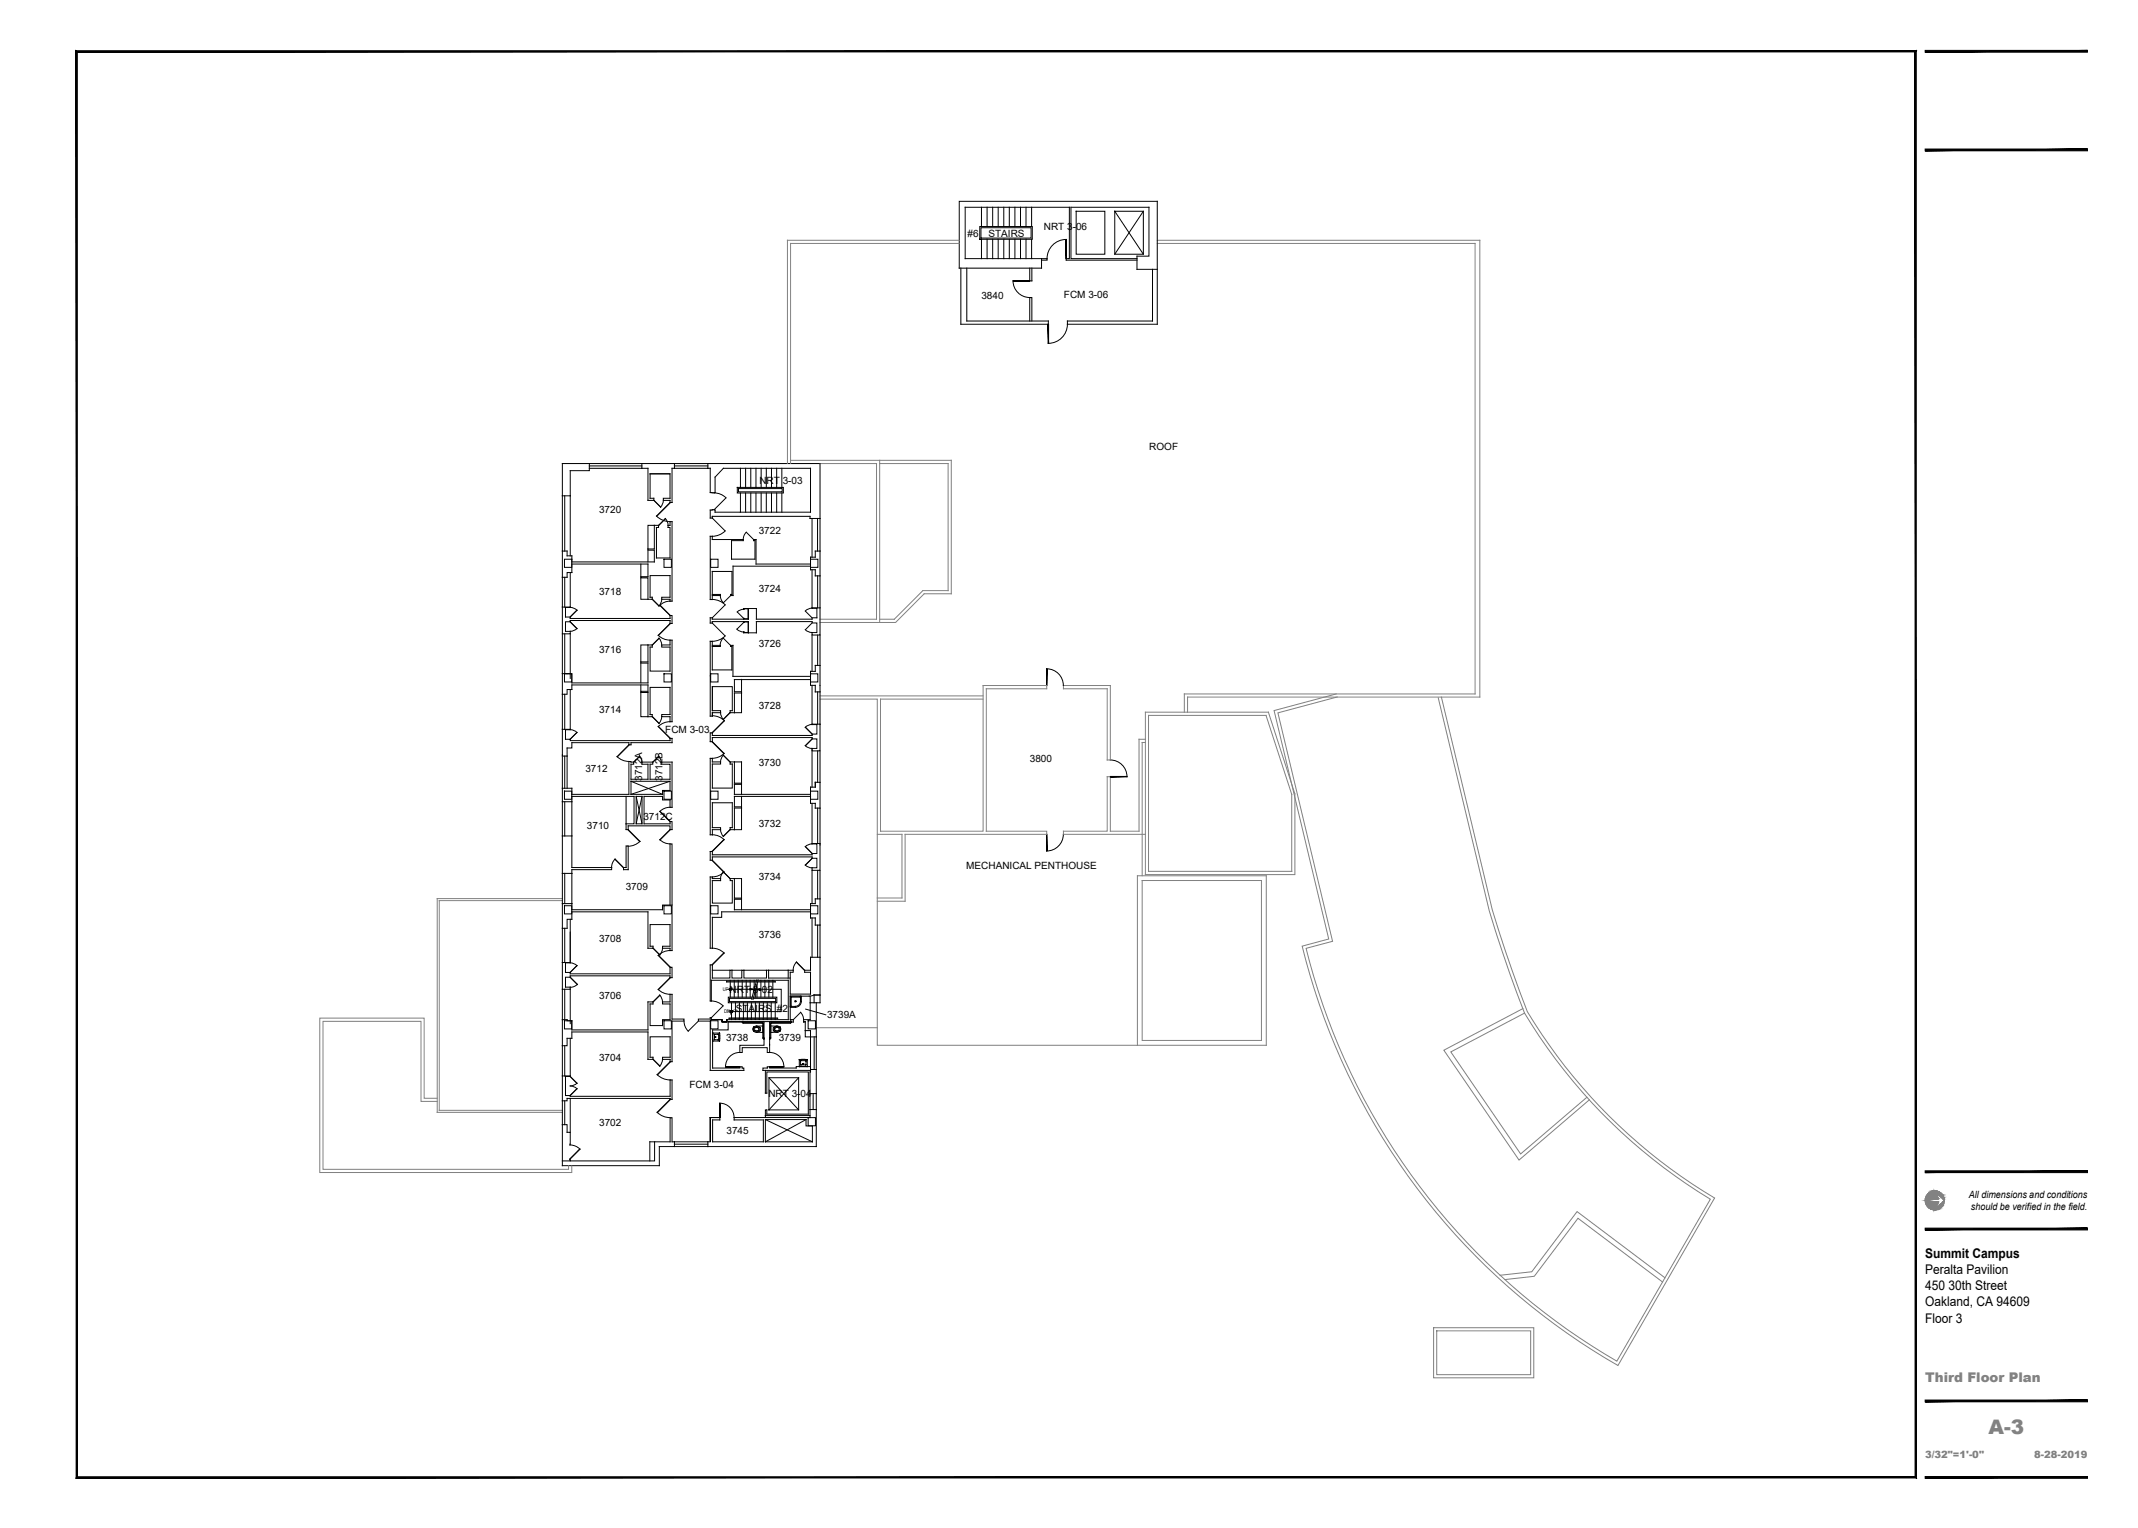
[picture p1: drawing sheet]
<svg xmlns="http://www.w3.org/2000/svg" width="1067mm" height="762mm" viewBox="0 0 1067 762" stroke-linecap="round" stroke-linejoin="round" font-family="sans-serif">
<!-- layer: A-WALL-FULL -->
<g fill="none" stroke="#000" stroke-width=".5">
<path d="M479 134v28h44v-2h-41v-26M514 134v6h1v-6M520 129v5h-41v-34h98v62h-44v-2h42v-26M520 130h2v-1h-40v-26h52v26h-2v1h35M567 129h-33v-26h39v25h-6v6h10M514 160v-12h1v12M281 231h13v4h-9v12h-4zM320 231h17v3h-2v17h-1v-1h-3v-2h3v-12h-10v12h2v2h-3v-16h-3zM324 236h10M353 231h56v28h-5v-2h-49v1h-1v-4h1h2v1h47v-21h-43l-4 4v8h-2h-1v-12h-1zM281 275h2v2h2v3h41v-6h-3h3v-12h3v1h-1v15h6v-15h-1v-1h1v-2h1v40h-1v-1h-4v-1h4v-11h-10v11h1v1h-2v-11h-3h3v-7h-38v5h-2v2h-2zM354 267h1v2h16v1h-6v9h12v-9h-1v-1h1v12h27v-3h3v-3h2v12h-2v-3h-3v-2h-38v15h-1v-1v-11h-10v11h4v1h-4v2h-1z"/>
<path d="M281 303h4h-3v5h3h49v-1h1v4h-1v-2h-49v1h-3v5h3v1h-4zM354 320h1v2h4h-4v12h10v-12h1v15h38v-2h3v-3h2v13h-2v-3h-3v-3h-38v6h4v1h-4v9h-2v-1h1v-12h-10v12h5v1h-5v2h-1zM354 308h1v1h18v-6h4v6h28v-1h3v-5h-3h4v14h-4v-2h3v-4h-3v-1h-28v6h-4v-6h-18v1h-1zM281 336h4v5h38v-10h-3v-1h3v-8h2v1h-1v12h10v-12h-4v-1h4v-3h1v41h-1v-3h-4v-1h4v-13h-10v13h1v1h-2v-12h-3h3v-3h-38v2h-2v2h-2zM281 364h4h-3v5h3h49v-1h1v2h-20v1h-1v-1h-29v3h-2v4h-2zM354 378h1v2h5v1h-5v12h10v-12h-1v-1h2v11h4h-4v5h38v-3h3v-3h2v13h-2v-2h-3v-4h-38v5h4v1h-4v11h-2v-1h1v-13h-10v13h5v1h-5v2h-1zM354 365h1v2h50v-1h3v-5h-3h4v13h-4v-1h3v-5h-3h-50v2h-1zM281 393h4v3h29v-16h2v1h-1v8h8v-8h-3v-1h6v1h-2v8h10v-8h-4v-1h5v23h-1v-4h-3v-2h-10v14h13v-1h1v4h-1v-2h-21v2h-1v-3h4v-14h-31v3h-4zM315 390h19v4h-3v2h-16zM317 397h3v14h-3zM281 417h4v16h20v1h-20v2h-4zM312 422h1v12h-2v-1h1z"/>
<path d="M354 437h1v1h5v1h-5v11h10v-11h-1v-1h2v10h4h-4v6h38v-3h3v-3h2v13h-2v-3h-3v-3h-44v2h-5v16h-1zM354 425h1v1h50h3v-5h-3h4v13h-4v-1h3v-5h-3v-1h-50v2h-1zM334 451v-30h1v53h-1v-1h-3v-1h3v-11h-10v11h2v1h-3v-18h-38v3h-2v5h-2v-12h4v3h46v-3h4M281 480h4h-3v5h3v1h49v-4h1v6h-1v-1h-49h-3v5h3v1h-4zM393 488v-4h3v1h-2v11h10v-11h-2v-1h2v-7h5v19l-15 1v11h2v2h-12v15h-1v-3h-13v3h-1v-4h12v-11h-18M394 488h-10v-4h-2v4h-11v-4h-1v4h-5v-4h-1v4h-9v-7h-1v18h1v-10h38v19h-30v2h-3v-2h-5h5v2h3v-2M281 508l4 1v5h38v-14h3v1h-2v10h7v-3h3v-7h-3v-1h3v-4h1v12h6v1h-6v20h-1v-1h-3v-1h3v-10h-10v10h2v1h-3v-13h-38v3h-2v3h-2zM355 508h-1h-6v1h6v25h17v-1h-1v-1h-1v1h-13v-19h7v-5h32v-1M401 509h1v5M402 514v3h2M402 514h2v3M407 500v17h-3"/>
<path d="M409 500h-5v8h-3v2h1M281 537h4h-3v9l3 1h49v-8h1v9h-1h-51v1h-2zM382 534v11h1v-10h20v21h-20v-3h-1v3M404 533h3v12h-3v-13h-7v1h-13v-1h-1v1h-2v1h23M354 557v12v-12h5zM354 557h5v1h-3v11h25v-11h-15v-1h38v-4h3v19h-54v-3h1M382 558h20v3h3v8h-23zM382 556h22M382 556v1M284 571l1-6h-2v-4h-2v20h48v-9h8v-3h-2v-12h-1v12h-10v10M284 578l1 1M327 569v10h-46"/>
</g>
<!-- layer: A-FLOR-SHFT -->
<g fill="none" stroke="#000" stroke-width=".5">
<path d="M537 105h14v22h-14zM556 105h14v22h-14zM556 105l14 22M570 105l-14 22M315 390l16 6M317 397l3 14M320 397l-3 14M334 390l-19 6M384 537h14v16h-14zM384 537l14 16M398 537l-14 16M382 558l23 11"/>
<path d="M402 558l-20 11"/>
</g>
<!-- layer: A-ROOF-EXST -->
<g fill="none" stroke="#808080" stroke-width=".5">
<path d="M479 120h-86v111M577 120h161v228h-145v7M479 121h-85v110M577 121h159v225h-145v9M394 230h81v66h-14l-14 14h-38M409 231h28v78h-28M439 231h34v64h-13l-14 14h-7M439 230v80M409 349h29v172h194v-84h-64v84M409 347h82M491 349h-52v66h52v-73h31v1h-30v72h30v1h-70v33h-14M531 342h23v37h-2v-36h-21z"/>
<path d="M572 355h61l13 41v40h-74zM573 357h59l13 39v39h-72zM667 346l-31 8 27 114-13 4a332 332 0 0 0 157 209l49-84a271 271 0 0 1-94-92l-11-31-6-20-26-106M667 348l-29 8 27 113-13 4a331 331 0 0 0 155 206l46-81a273 273 0 0 1-92-93l-8-20-10-31-25-106M572 369h-4v46h-14v-28h-2v28h-21v1h41M572 370h-2v67M438 416h12v32h-12M570 439h59v80h-59zM281 449h-62v105h62M281 448h-63v107h63M407 513h31M760 503l-40 21 38 55 35-31"/>
<path d="M761 505l-37 20 35 50 33-28M218 548h-6v-40h-52v77h125v-4M218 549h-8v-40h-49v74h123v-2M749 636l15-2 23-30 44 33M751 638l15-2 21-28 43 31M715 662h50v25h-50zM717 664h47v22h-47z"/>
</g>
<!-- layer: A-WALL-SILL -->
<g fill="none" stroke="#000" stroke-width=".5">
<path d="M294 234h26M294 231h26M337 234h16M337 231h16M281 247v28M285 247v30M405 259v19M409 259v16M281 288v15M285 286v17M405 284v19M409 287v16"/>
<path d="M281 316v20M285 316v22M405 317v18M409 317v15M281 346v18M285 344v20M405 342v19M409 345v16M281 376v17M283 377v16M405 374v19M409 374v16"/>
<path d="M281 400v17M285 400v17M405 401v20M409 403v18M281 436v15M285 436v15M405 434v17M409 434v14M285 458v22M405 458v19M281 463v17M409 461v16"/>
<path d="M281 493v15M285 493v17M404 497v3M409 496v4M285 518v19M404 517v16M407 517v16M281 521v16M281 549v12M285 548v17M404 545v8M407 545v8"/>
<path d="M337 572h16M337 569h16"/>
</g>
<!-- layer: A-GLAZ -->
<g fill="none" stroke="#000" stroke-width=".5">
<path d="M294 232h26M337 232h16M282 247v28M408 259v16M282 288v15M408 287v16M282 316v20M408 317v15M282 346v18M408 345v16M282 377v16M408 374v16"/>
<path d="M282 400v17M408 403v18M282 436v15M408 434v14M282 463v17M408 461v16M282 493v15M406 496v4M406 517v16M282 521v16M282 549v12M406 545v8"/>
<path d="M337 571h16"/>
</g>
<!-- layer: A-FLOR-STRS -->
<g fill="none" stroke="#000" stroke-width=".5">
<path d="M489 113h26v6h-26zM489 114h25v5h-25zM490 103v10M490 119v10M493 103v10M493 119v10M495 103v10M495 119v10M498 103v10M498 119v10M501 103v10M501 119v10"/>
<path d="M504 103v10M504 119v10M506 103v10M506 119v10M509 103v10M509 119v10M512 103v10M512 119v10M515 103v10M515 119v10M369 234v9M372 234v9"/>
<path d="M375 234v9M377 234v9M380 234v9M382 234v9M385 234v9M388 234v9M390 234v9M368 243h23v3h-23zM368 244h22v1h-22zM369 246v9M372 246v9M375 246v9"/>
<path d="M377 246v9M380 246v9M382 246v9M385 246v9M388 246v9M390 246v9M364 489h.1M364 490v7M366 489h.1M366 490v7M368 489h.1M368 490v7"/>
<path d="M370 489h.1M370 490v7M372 489h.1M372 490v7M374 489h.1M374 490v7M375 498h-11v1h23v-1h-11M375 497h-12v3h25v-3h-12M376 489h.1M376 490v3M377 494v3M377 489h-14v1h14"/>
<path d="M378 489l-2 4h1l-1 1-1 4M378 491v6M378 489h9v1h-9M378 489l-1 4 1 1h-2h1l-1 4M380 489h.1M380 490v7M382 489h.1M382 490v7M384 489h.1M384 490v7M386 489h.1M386 490v7"/>
<path d="M364 508h24zM365 500v8M365 508h.1M367 500v8M367 508h.1M369 500v8M369 508h.1M371 500v8M371 508h.1M373 500v8M373 508h.1M375 500v8"/>
<path d="M375 508h.1M377 500v8M377 508h.1M379 500v8M379 508h.1M381 500v8M381 508h.1M383 500v8M383 508h.1M385 500v8M385 508h.1M387 500v8"/>
<path d="M387 508h.1"/>
</g>
<!-- layer: A-DOOR -->
<g fill="#000" stroke="#000" stroke-width=".5">
<path d="M532 119v10zM532 119v10z"/>
<path d="M505 140h9zM505 140h9z"/>
<path d="M523 162v9zM523 162v9z"/>
<path d="M522 334v8zM522 334v8z"/>
<path d="M554 387h8zM554 387h8z"/>
<path d="M522 416v8zM522 416v8z"/>
<path d="M362 532h7zM362 532h7z"/>
<path d="M384 532h7zM384 532h7z"/>
<path d="M359 550v7zM359 550v7z"/>
</g>
<g fill="none" stroke="#000" stroke-width=".5">
<path d="M532 119a10 10 0 0 0-10 10M505 140a8 8 0 0 0 9 8M533 162a10 10 0 0 1-10 9M326 250l4 3M326 249l4 4M331 250l-1 3M334 251l-6 6 3 3h3M334 251l-6 6M355 258l7 7-3 2h-4M356 246a8 8 0 0 1 6 2l-6 6M333 262l-1-3-3 3M371 269l1-4 4 4"/>
<path d="M330 299l-1 3-4-3M334 300h-2l-3 2M355 299l4 1 3 2-7 6M359 297l2 4 4-4M284 310l4 4M285 303l3 1M285 310l3 3M288 304l-4 4M288 313l-3 2M288 304l-3 4M329 317l5-6-6 6a8 8 0 0 0 6 2M329 318l-3 4"/>
<path d="M329 302l5 5M355 311l7 6-3 2-4 1M368 314l3 1M371 304l-3 1 3 3M371 310l-3 4M402 305l3 3M405 303l-3 2M405 311l-3 3 3 1M330 322l-1-4-4 4M359 322l2-4 4 4M522 334a8 8 0 0 1 9 8M325 357l4 4"/>
<path d="M326 357l3 4M330 357l-1 4M334 360a8 8 0 0 0-6 2l6 6-5-6M355 357a9 9 0 0 1 6 2l-6 6M360 355l1 4M364 355l-3 4M285 364l3 1M288 365l-3 4M308 377a8 8 0 0 0 6 3M314 371l-6 6 6-5M319 377l-3 3 3-3 1 3M329 377l-3 3 3-3 1 3"/>
<path d="M355 370l6 6a8 8 0 0 1-6 2M361 377l3 3M361 377l-1 3M405 361l-3 2 3 3-3-3M405 368l-3 4 3 1M405 369l-3 3M554 379a8 8 0 0 1 8 8M319 420l-6-6 6 6a8 8 0 0 1-6 2M329 419l5-5-5 5 3 1 2 1M329 405l5 5M334 403h-2l-3 2 5 5M355 416a8 8 0 0 1 6 3l-6 6 6-6"/>
<path d="M364 414l-3 3-1-3M364 414l-3 3M531 416a8 8 0 0 1-9 8M307 429l4 4M307 428l-2 3v2M307 428l4 5M355 429l9 9M355 429l6 6a8 8 0 0 1-6 2M361 435l-1 3M402 431l3 2M405 421l-3 1 3 4M405 428l-3 3"/>
<path d="M329 476l5 6M331 473l-2 3-3-3M334 474a8 8 0 0 0-6 2l6 6M355 473a8 8 0 0 1 6 2M361 475l-6 6M285 480l3 2M285 487l3 4M288 482l-3 3M288 491l-3 1M329 494l5-6-6 5a8 8 0 0 0 6 3M329 496l-3 4 3-4 2 4M355 499a8 8 0 0 1 6 3l-6 6"/>
<path d="M396 484v-2l1-2 4 4M341 509l1 3 1 2 5-5M399 505l2 3M400 505l-4 3M285 537l3 3M328 536l2 2 4 1M331 528l-2 4-3-4M334 529l-6 7M334 530l-6 6M369 525a7 7 0 0 0-7 7M384 525a7 7 0 0 1 7 7M288 540l-3 2 3 1-4 3"/>
<path d="M288 543l-3 3M328 555l2 1 4 1M334 548l-6 7M359 550a7 7 0 0 1 7 7M284 571l3 1 2 1-5 5M289 573l-5 5"/>
</g>
<!-- layer: A-FLOR-CASE -->
<g fill="none" stroke="#000" stroke-width=".5">
<path d="M323 274v6M326 262h-3v12M320 288v11h3M320 281v7M371 310h2v5h-2v1h2M373 303h-2l2 1v5h-2M320 331v10M323 322h-3v8M370 339v6M320 345v12h3M320 342v3M370 346v9h-4"/>
<path d="M366 380h4v11M312 397v14M370 391v5M370 397v5M370 403v11h-4M366 438h4v10M370 448v6M355 484h9M365 484h5M371 484h11M384 484h9"/>
</g>
<!-- layer: S-COLS -->
<g fill="none" stroke="#000" stroke-width=".5">
<path d="M282 279h3v4h-3zM331 279h4v4h-4zM355 279h3v4h-3zM404 279h4v4h-4zM282 336h3v4h-3zM331 336h4v4h-4zM355 336h3v4h-3zM404 336h4v4h-4zM282 395h3v4h-3zM331 395h4v4h-4zM355 395h3v4h-3zM404 395h4v4h-4z"/>
<path d="M282 452h3v4h-3zM331 452h4v4h-4zM355 452h3v4h-3zM404 452h4v4h-4zM282 509h3v4h-3zM331 509h4v4h-4zM355 509h3v4h-3zM403 509h4v4h-4zM403 557h4v4h-4z"/>
</g>
<!-- layer: A-WALL-FULL -->
<circle cx="384" cy="521" r=".2" fill="#000"/>
<!-- layer: A-P-FIXT -->
<g fill="none" stroke="#000" stroke-width=".5">
<path d="M395 497h4v3l-1 1-3 1zM356 515v4M356 519h.1M356 515h.1M356 519h3M356 515h3M356 516v2M356 518h.1M356 516h.1M356 518h1M357 516h-1M357 518h.1"/>
<path d="M357 516h.1M357 518l1 1M357 517h.1M358 516h-1M358 516h.1M358 519h.1M358 518v1M358 518h.1M359 516h.1M359 518h.1M359 516v2M359 519h.1"/>
<path d="M359 515h.1M359 515v4M371 510h10v8M371 510h9l1 8M371 510h.1M376 514h.1M376 512h.1M376 514l1 1M376 512v1v1M376 513h1M376 513v1M376 514h1"/>
<path d="M377 514h-1M377 513h-1M377 514h.1M377 513h.1M377 513a1.2 1.2 0 0 1 1-1 1.2 1.2 0 0 1 0 2 1.2 1.2 0 0 1-1 0M377 512h4v3h-4M377 515h1M377 512h2M377 512h-1M378 512h-1M379 514l-2 1M379 512v2"/>
<path d="M381 518h.1M384 518h.1M385 510v8h-1M387 512h1M388 512h-2v2l2 1M388 512h1M388 515h-1M388 512h-3v3h3M389 514h.1M389 513h.1M389 513a1.2 1.2 0 0 0-2-1 1.2 1.2 0 0 0 0 2 1.2 1.2 0 0 0 2 0M389 513v1"/>
<path d="M389 512l1 1-1 1M389 514l-1 1M389 512h.1M394 502h3h2l1-2v-3h-6v5M394 510h-9l-1 8M395 510h-1M395 510h-1h-9M395 510h.1M395 502h.1M399 532h.1M399 529v3M399 528h.1"/>
<path d="M399 528h4M399 529h.1M399 529l1 2M400 531h.1M400 529h-1M400 529h.1M400 531h2M400 529h2M401 530v1M401 531h.1M401 530h.1M402 529h.1"/>
<path d="M402 531h.1M402 529v2M403 532h.1M403 532h-4M403 528h.1M403 529v3"/>
<circle cx="397" cy="499" r=".3"/>
</g>
<!-- layer: A-ANNO-TEXT -->
<path d="M365 493h9M379 493h11v11h-25" fill="none" stroke="#000" stroke-width=".5"/>
<path d="M374 493h2l-2 1zM377 493h2v1z" fill="#000" stroke="#000" stroke-width=".5"/>
<!-- layer: A-ANNO-TEXT-CTC -->
<path d="M402 503l10 3" fill="none" stroke="#000" stroke-width=".5"/>
<!-- layer: T-5 -->
<g fill="#000" stroke="#000" stroke-width=".5">
<path d="M961 25v1l81-1zM961 26l81-1v1z"/>
<path d="M961 74v1l81-1zM961 75l81-1v1z"/>
<path d="M961 584v1l81-1zM961 585l81-1v1z"/>
<path d="M961 612v1l81-1zM961 613l81-1v1z"/>
<path d="M961 698v1l81-1zM961 699l81-1v1z"/>
<path d="M956 26v710v1zM956 26v-1v712zM39 26h917v-1zM38 25h918l-917 1zM38 25l1 711v-710zM38 25l1 711-1 1zM39 736l-1 1 918-1zM38 737l918-1v1z"/>
<path d="M961 736v1l81-1zM961 737l81-1v1z"/>
</g>
<!-- layer: PER_TB-30x42_BASE|T-8 -->
<g fill="#808080" stroke="#808080" stroke-width=".5">
<path d="M961 599h6h-6z"/>
<path d="M970 599h-1z"/>
<path d="M965 603h1z"/>
<path d="M966 603h1z"/>
<path d="M965 594h1z"/>
<path d="M961 598h6l-6 1z"/>
<path d="M969 597h1v1z"/>
<path d="M961 599h6zM961 599h6z"/>
<path d="M969 599l1 1v-1zM969 599l1 1h-1z"/>
<path d="M961 599l6 1v-1zM961 599l6 1h-6z"/>
<path d="M969 600v1l1-1zM968 601l1-1v1z"/>
<path d="M961 600l6 1v-1zM961 600l6 1h-6z"/>
<path d="M968 601l1 1v-1zM968 601l1 1h-2z"/>
<path d="M961 601l5 1 1-1zM961 601l5 1h-4z"/>
<path d="M967 602h1h1zM967 602h1h-2z"/>
<path d="M962 602h4zM962 602h4h-4z"/>
<path d="M966 602l2 1v-1zM966 602l2 1h-2z"/>
<path d="M962 602l4 1v-1zM962 602l4 1z"/>
<path d="M966 603h2zM966 603h1h-1z"/>
<path d="M963 603h3zM963 603h3z"/>
<path d="M964 603h2zM964 603h1z"/>
<path d="M965 594h2zM965 594h2z"/>
<path d="M965 594h1zM964 594h2z"/>
<path d="M966 594l2 1zM966 594l2 1z"/>
<path d="M964 594l2 1zM963 595h3z"/>
<path d="M966 595h2zM966 595h2z"/>
<path d="M963 595h3zM962 595h1h3z"/>
<path d="M966 595l3 1-1-1zM966 595l3 1h-2z"/>
<path d="M962 595l4 1v-1zM962 595l4 1h-4z"/>
<path d="M967 596h2zM967 596h2h-1z"/>
<path d="M962 596h5h-1zM962 596h5h-6z"/>
<path d="M968 596l2 1-1-1zM968 596l2 1h-1z"/>
<path d="M961 596l6 1v-1zM961 596l6 1h-6z"/>
<path d="M961 597l6 1v-1zM961 597l6 1h-6z"/>
<path d="M969 597l1 1zM969 598h1v1z"/>
<path d="M961 598h6zM961 598h6z"/>
</g>
<g fill="none" stroke="#808080" stroke-width=".5">
<path d="M961 599l6-1-2-4 5 5-5 4 2-4z"/>
<circle cx="965" cy="599" r="5"/>
</g>
<text font-size="10" fill="#808080" x="992" y="715">A-3</text>
<g font-size="6.7">
<text x="961" y="627">Summit Campus</text>
<text x="961" y="635">Peralta Pavilion</text>
<text x="961" y="643">450 30th Street</text>
<text x="961" y="651">Oakland, CA 94609</text>
<text x="961" y="660">Floor 3</text>
</g>
<text font-size="6.7" fill="#808080" x="961" y="689">Third Floor Plan</text>
<g font-size="5">
<text x="483" y="118">#6</text>
<text x="493" y="118">STAIRS</text>
<text x="521" y="115">NRT 3-06</text>
<text x="490" y="149">3840</text>
<text x="531" y="149">FCM 3-06</text>
<text x="573" y="225">ROOF</text>
<text x="379" y="241">NRT 3-03</text>
<text x="299" y="256">3720</text>
<text x="379" y="267">3722</text>
<text x="299" y="297">3718</text>
<text x="379" y="295">3724</text>
<text x="379" y="323">3726</text>
<text x="299" y="325">3716</text>
<text x="379" y="353">3728</text>
<text x="299" y="356">3714</text>
<text x="332" y="365">FCM 3-03</text>
<text x="379" y="382">3730</text>
<text x="514" y="380">3800</text>
<text x="292" y="385">3712</text>
<text x="320" y="389" transform="rotate(-90 320 389)">3712A</text>
<text x="331" y="389" transform="rotate(-90 331 389)">3712B</text>
<text x="293" y="413">3710</text>
<text x="321" y="409">3712C</text>
<text x="379" y="413">3732</text>
<text x="482" y="433">MECHANICAL PENTHOUSE</text>
<text x="379" y="439">3734</text>
<text x="312" y="444">3709</text>
<text x="379" y="468">3736</text>
<text x="299" y="470">3708</text>
<text x="364" y="495">NRT 3-02</text>
<text x="299" y="498">3706</text>
<text x="367" y="505">STAIRS</text>
<text x="388" y="505">#2</text>
<text x="413" y="508">3739A</text>
<text x="362" y="519">3738</text>
<text x="389" y="519">3739</text>
<text x="299" y="529">3704</text>
<text x="344" y="543">FCM 3-04</text>
<text x="383" y="547">NRT 3-04</text>
<text x="299" y="561">3702</text>
<text x="363" y="566">3745</text>
<text x="982" y="598">All dimensions and conditions</text>
<text x="983" y="603">should be verified in the field.</text>
</g>
<g font-size="5" fill="#808080">
<text x="961" y="727">3/32&quot;=1'-0&quot;</text>
<text x="1015" y="727">8-28-2019</text>
</g>
<g font-size="2.5">
<text x="361" y="494">UP</text>
<text x="361" y="505">DN</text>
</g>
</svg>
